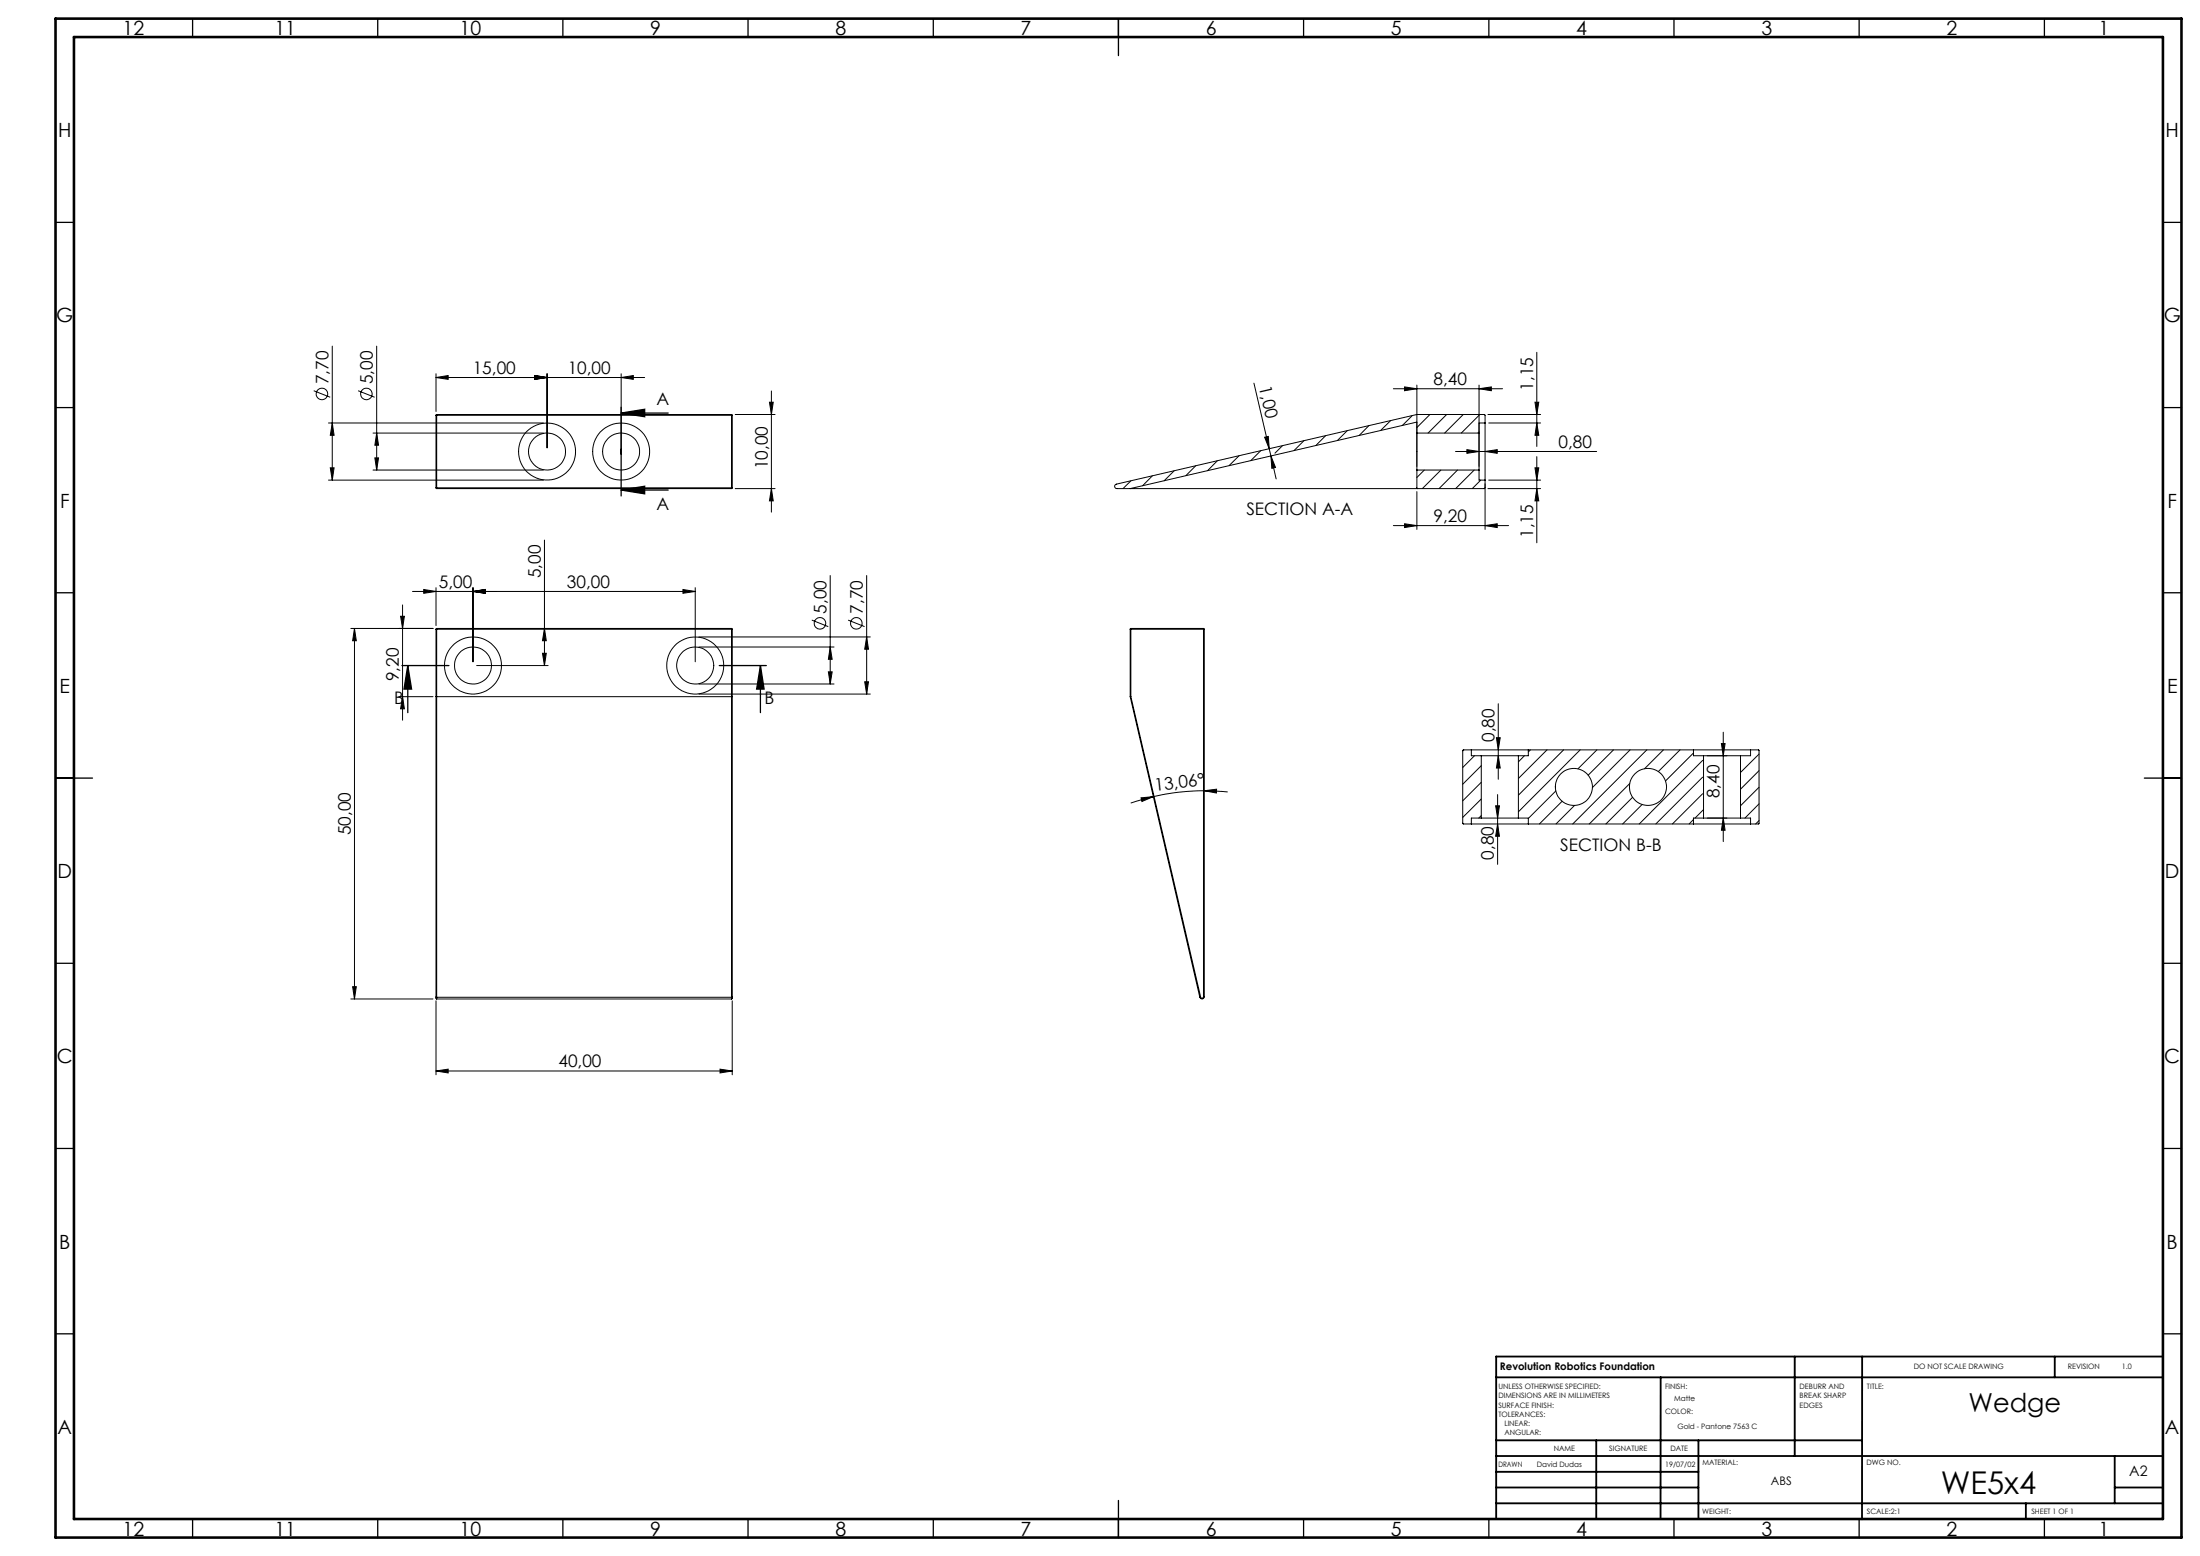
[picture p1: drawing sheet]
<svg xmlns="http://www.w3.org/2000/svg" width="594mm" height="420mm" viewBox="0 0 594 420" stroke-linecap="round" stroke-linejoin="round" font-family="sans-serif">
<g fill="none" stroke="#000" stroke-width=".27">
<path d="M89.7 93.4v36.2M101.7 93.4v33.5M414.9 95.1v25.4M84.7 105.5l4.4 1.7M88.7 114.2h58M89.7 114.2l.5 3.3h-1zM96.7 105.5l4.4 1.7M100.7 116.9h46M101.7 116.9l.5 3.3h-1zM117.7 101.9l3.3-.5v1zM117.7 100.9v10.2M117.7 101.9h56.4"/>
<path d="M117.7 112.1h.2M117.7 112.1v19.6M117.9 111.9v.2M117.9 111.9l-.2 .2M117.9 111.9h79.6M117.9 112.1v19.6M117.9 112.1h79.6M144.4 101.4l3.3 .5-3.3 .5zM147.7 100.9v20M167.7 101.9l3.3-.5v1zM167.7 100.9v20M197.5 111.9v.2"/>
<path d="M197.5 111.9l.2 .2M197.5 112.1h.2M197.5 112.1v19.6M197.7 112.1v19.6M198.5 111.9h10.8M207.8 108.6h1l-.5 3.3zM208.3 105.5v32.7M338.6 103.4l4.5 19.7M341.5 118l.9-.2 .3 3.3zM352.1 118.9l-2.7 2.7M357.9 117.6l-2.7 2.7M363.8 116.2l-2.7 2.7"/>
<path d="M369.6 114.9l-2.6 2.7M375.5 113.5l-2.7 2.7M376.2 104.9h29.5M379.2 104.4l3.4 .5-3.4 .6zM381.3 112.2l-2.7 2.6M382.6 113.9l-77.4 18M382.6 103.9v22M386.1 111.9l-3.5 3.5M390.6 111.9l-5 5M395.1 111.9l-5 5M399.3 114.2h1.7M399.3 104.9l3.4-.5v1.1z"/>
<path d="M399.3 103.9v22M399.3 116.6l-.2 .3M399.6 111.9l-5.1 5M401 114.2l-.2-2.3h-18.2l-81.2 18.8a.61 .61 0 0 0-.4 .6 .61 .61 0 0 0 .6 .6h99.2l.2-.2M401 114.2v7.7M401.7 111.9h14.3M402 114.2h14M414.4 108.6h1.1l-.6 3.3zM414.9 114.2l.6 3.3h-1.1zM88.7 129.6h58M89.2 126.3h1l-.5 3.3zM100.7 126.9h46"/>
<path d="M101.2 123.6h1l-.5 3.3zM117.7 131.7h.2M117.7 131.7l.2 .2M117.9 131.7v.2M117.9 131.9h79.6M117.9 131.7h79.6M197.5 131.7h.2M197.5 131.7v.2M197.7 131.7l-.2 .2M198.5 131.9h10.8M208.3 131.9l.5 3.3h-1zM305.3 129.8l-2.1 2.1"/>
<path d="M311.2 128.4l-2.7 2.7M317 127.1l-2.7 2.7M322.9 125.7l-2.7 2.7M328.7 124.4l-2.7 2.7M334.5 123l-2.6 2.7M340.4 121.7l-2.7 2.6M343.1 123.1l1.3 3.1-1 .2zM343.1 123.1l1.5 6.2M346.3 120.3l-2.1 2M382.6 126.9v4.8l.2 .2M382.6 126.9h16.7M382.6 132.7v10.2"/>
<path d="M384.6 126.9l-2 2M389 126.9l-5 5M393 121.9h38.1M393.5 126.9l-5 5M396.1 121.4l3.2 .5-3.2 .5zM398 126.9l-5 5M399.3 121.9v-5h-16.7v10M399.3 121.9v5M399.3 126.9v2.7h1.7M399.8 129.6l-2.3 2.3M401 121.9v7.7M401 129.6v13.3"/>
<path d="M401 121.9l3.2-.5v1zM401.7 131.9h14.3M402 129.6h14M414.4 126.3h1.1l-.6 3.3zM414.9 131.9l.6 3.3h-1.1zM414.9 123.2v23.3M111.4 159.6h76.3M114.4 159.1l3.3 .5-3.3 .5zM117.7 158.6v10.3M127.7 159.6l3.3-.5v1zM127.7 158.6v20M147 145.8v33.9"/>
<path d="M184.4 159.1l3.3 .5-3.3 .5zM187.7 158.6v20M224.2 155.3v29.3M234 155.3v32M376.2 141.9h31.1M379.2 141.4l3.4 .5-3.4 .5zM401 141.9l3.2-.5v1zM94.7 169.6h22.2M95.7 169.6l.5 3.3h-1zM95.7 169.6v100M108.2 166.4h1l-.5 3.2zM108.7 163.3v31.1"/>
<path d="M117.7 169.8h.2M117.7 169.8v99.3M117.9 169.6v.2M117.9 169.6l-.2 .2M117.9 169.6h79.6M117.9 169.8v99.4M117.9 169.8h79.6M128.7 179.7h19.3M146.5 176.3h1l-.5 3.4zM147 169.6l.5 3.3h-1zM188.7 174.6h36.5M188.7 171.9h46.3"/>
<path d="M197.5 169.6v.2M197.5 169.6l.2 .2M197.5 169.8h.2M197.5 169.8v99.4M197.7 169.8v99.3M219.2 167.4l4.4 1.7M224.2 174.6l.5 3.4h-1zM229 167.4l4.4 1.7M234 171.9l.5 3.3h-1zM305.2 169.8h.1M305.2 169.8v18.2M305.3 169.6v.2"/>
<path d="M305.3 169.6l-.1 .2M305.3 169.6h19.6M305.3 169.8h19.6M305.3 169.8v18.2M324.9 169.8h.3M324.9 169.6v.2M324.9 169.6l.3 .2M324.9 169.8v99.2M325.2 169.8v99.2M107.7 188h9.2M108.7 188l.5 3.3h-1zM117.7 188h80"/>
<path d="M188.7 184.6h36.5M188.7 187.3h46.3M223.7 181.3h1l-.5 3.3zM233.5 184h1l-.5 3.3zM305.2 188l18.8 81.2M305.3 188h-.1M305.3 188l18.9 81.1M404 199.1h1.1l-.6 3.3zM404.5 190v20.3M465.3 197.6v29.6M308.1 215.4l3.3-.4-3.1 1.3zM311.4 215l-6.1 1.8"/>
<path d="M325.2 213.4l3.3-.4-.1 1zM325.2 213.4l-7 .4-6.8 1.2M325.2 213.4l6.3 .4M395.3 202.4l-.4 .3M397.3 202.4h15.3M397.3 202.4h-2.2l-.2 .2v19.6l.2 .2h2.2M397.3 202.4v1.6h2.6M398.1 204l-3.2 3.2M399.9 204h10.1M399.9 204v16.8M399.9 206.7l-5 5M399.9 211.2l-5 5"/>
<path d="M399.9 215.7l-5 4.9M403.8 217.5h1l-.4 3.3zM404.4 214.5v18.8M404.5 204l.6 3.3h-1.1zM410 204v16.8M411.6 204l-1.6 1.7M412.6 202.4v1.6h-2.6M412.6 202.4h44.6M413.2 202.4l-.6 .6M417.7 202.4l-7.7 7.7M420.1 213.5l-7.5 7.4M421.8 216.3l-6.2 6.1"/>
<path d="M422.2 202.4l-12.2 12.2M425.1 217.4l-5 5M426.6 202.4l-16.6 16.7M431.2 202.4l-5.2 5.1M435.6 202.4l-6.8 6.9M440 211.5l-10.9 10.9M440.1 202.4l-10.2 10.2M440.8 215.2l-7.2 7.2M443.4 217.2l-5.3 5.2M444.6 202.4l-20 20M449.1 202.4l-5.1 5.1M453.6 202.4l-5.9 5.9"/>
<path d="M457.2 202.4h15.5M457.2 202.4v1.6h2.8M457.2 203.3l-7.5 7.5M459.7 205.3l-17.1 17.1M459.7 209.8l-12.6 12.6M459.7 214.3l-8.1 8.1M460 204h9.9M460 204v16.8M460 205.1h-.1M460 218.5l-2.3 2.3M460.9 204h5.4M464.8 200.7h1l-.5 3.3z"/>
<path d="M469.9 204v16.8M470 204h-.1M472.7 202.4l2.2 .1v19.8l-2.2 .1M472.7 202.4v1.6h-2.8M474.9 203.5l-5 5M474.9 208l-5 5M474.9 212.5l-5 5M474.9 217l-3.8 3.8M397.3 222.4h15.3M399.9 220.8h10.1M399.9 220.8h-2.6v1.6M399.9 220.2l-.6 .6"/>
<path d="M404.4 222.4l.4 3.3h-1zM410 220.8h2.6v1.6M412.6 222.4h44.6M457.2 222.4h15.5M457.2 221.2l-1.1 1.2M460 220.8h9.9M460 220.8h-2.8v1.6M460.9 220.8h5.4M465.3 220.8l.5 3.3h-1zM469.9 220.8h2.8v1.6M474.9 221.5l-.9 .9M94.7 269.6h22.2"/>
<path d="M95.2 266.3h1l-.5 3.3zM117.7 270.1v20M117.7 269.1l.2 .5M117.7 269.1l.2 .1M117.9 269.2v.4M117.9 269.6h79.6M117.9 269.2h79.6M197.5 269.2v.4M197.7 270.1v20M197.7 269.1l-.2 .5M197.7 269.1l-.2 .1M324.2 269.1l-.2 .1"/>
<path d="M324.9 269a.39 .39 0 0 1-.3 .4 .39 .39 0 0 1-.4-.3M324.9 269h.3M325.2 269a.61 .61 0 0 1-.6 .6 .61 .61 0 0 1-.6-.4M117.7 289.1l3.3-.5v1zM117.7 289.1h80M194.4 288.6l3.3 .5-3.3 .5z"/>
<circle cx="86.9" cy="106.3" r="1.55"/>
<circle cx="98.9" cy="106.4" r="1.56"/>
<circle cx="147.7" cy="121.9" r="5"/>
<circle cx="147.7" cy="121.9" r="7.7"/>
<circle cx="167.7" cy="121.9" r="5"/>
<circle cx="167.7" cy="121.9" r="7.7"/>
<circle cx="127.7" cy="179.7" r="7.7"/>
<circle cx="127.7" cy="179.6" r="5"/>
<circle cx="187.7" cy="179.6" r="7.7"/>
<circle cx="187.7" cy="179.6" r="5"/>
<circle cx="221.4" cy="168.3" r="1.55"/>
<circle cx="231.2" cy="168.3" r="1.55"/>
<circle cx="424.9" cy="212.4" r="5"/>
<circle cx="445" cy="212.4" r="5"/>
</g>
<g fill="none" stroke="#000" stroke-width=".35">
<path d="M52 5v5M102 5v5M152 5v5M202 5v5M252 5v5M302 5v10M352 5v5M402 5v5M452 5v5M502 5v5M552 5v5M15 60h5"/>
<path d="M584 60h5M15 110h5M167.7 111.5l6.4-1v2zM167.7 111.5h12.7M167.7 109.9v24M584 110h5M167.7 132.3l6.4-1v2zM167.7 132.3h12.7M15 160h5M108.5 179.7h12.7M110.1 179.7l1 6.3h-2zM110.1 179.7v12.7"/>
<path d="M194.2 179.7h12.7M205.3 179.7l1 6.3h-2zM205.3 179.7v12.7M584 160h5M15 210h10M579 210h10M15 260h5M584 260h5M15 310h5M584 310h5M15 360h5M584 360h5"/>
<path d="M52 410v5M102 410v5M152 410v5M202 410v5M252 410v5M302 405v10M352 410v5M402 410v5M452 410v5M502 410v5M552 410v5"/>
</g>
<g fill="none" stroke="#000" stroke-width=".5">
<path d="M404 371.8h180M448.4 371.8l-.1 38.3M484.6 366.2v26.8M502.8 366.2l-.1 43.9M554.8 366.2v5.6M584 366.2h-180v43.8M404 388.8h98.8M404 397.3h54.6M404 393h180M431 388.8v21.2M458.6 388.8v21.2M571 393v12.8"/>
<path d="M404 405.8h180M404 401.5h54.6M547 405.8v4.2M571 401.5h13"/>
</g>
<path d="M15 5h574v410h-574zM20 10h564v400h-564z" fill="none" stroke="#000" stroke-width=".7"/>
<g fill="#000">
<path d="M167.7 111.5l6.4-1v2zM167.7 132.3l6.4-1v2z"/>
<path d="M399.3 104.9l3.4-.5v1.1zM379.2 104.4l3.4 .5-3.4 .6z"/>
<path d="M414.4 108.6h1.1l-.6 3.3zM414.9 114.2l.6 3.3h-1.1z"/>
<path d="M343.1 123.1l1.3 3.1-1 .2zM341.5 118l.9-.2 .3 3.3z"/>
<path d="M396.1 121.4l3.2 .5-3.2 .5zM401 121.9l3.2-.5v1z"/>
<path d="M414.4 126.3h1.1l-.6 3.3zM414.9 131.9l.6 3.3h-1.1z"/>
<path d="M379.2 141.4l3.4 .5-3.4 .5zM401 141.9l3.2-.5v1z"/>
<path d="M147 169.6l.5 3.3h-1zM146.5 176.3h1l-.5 3.4zM224.2 174.6l.5 3.4h-1zM223.7 181.3h1l-.5 3.3zM234 171.9l.5 3.3h-1zM233.5 184h1l-.5 3.3zM101.7 116.9l.5 3.3h-1zM101.2 123.6h1l-.5 3.3zM89.7 114.2l.5 3.3h-1zM89.2 126.3h1l-.5 3.3zM403.8 217.5h1l-.4 3.3zM404.4 222.4l.4 3.3h-1z"/>
<path d="M205.3 179.7l1 6.3h-2zM110.1 179.7l1 6.3h-2z"/>
<path d="M325.2 213.4l3.3-.4-.1 1zM308.1 215.4l3.3-.4-3.1 1.3z"/>
<path d="M404.5 204l.6 3.3h-1.1zM404 199.1h1.1l-.6 3.3z"/>
<path d="M95.2 266.3h1l-.5 3.3zM95.7 169.6l.5 3.3h-1zM108.7 188l.5 3.3h-1zM108.2 166.4h1l-.5 3.2zM208.3 131.9l.5 3.3h-1zM207.8 108.6h1l-.5 3.3zM465.3 220.8l.5 3.3h-1zM464.8 200.7h1l-.5 3.3z"/>
<path d="M117.7 289.1l3.3-.5v1zM194.4 288.6l3.3 .5-3.3 .5zM127.7 159.6l3.3-.5v1zM184.4 159.1l3.3 .5-3.3 .5zM114.4 159.1l3.3 .5-3.3 .5zM127.7 159.6l3.3-.5v1zM144.4 101.4l3.3 .5-3.3 .5zM167.7 101.9l3.3-.5v1zM117.7 101.9l3.3-.5v1zM144.4 101.4l3.3 .5-3.3 .5z"/>
</g>
<text font-size="8.5" x="524" y="403.2">WE5x4</text>
<text font-size="7.1" x="531.5" y="381">Wedge</text>
<g font-size="5.3">
<text x="33.1" y="9.5">12</text>
<text x="74.1" y="9.5">11</text>
<text x="124.1" y="9.5">10</text>
<text x="175.6" y="9.5">9</text>
<text x="225.6" y="9.5">8</text>
<text x="275.6" y="9.5">7</text>
<text x="325.6" y="9.5">6</text>
<text x="375.6" y="9.5">5</text>
<text x="425.6" y="9.5">4</text>
<text x="475.6" y="9.5">3</text>
<text x="525.6" y="9.5">2</text>
<text x="566.6" y="9.5">1</text>
<text x="15.7" y="37">H</text>
<text x="584.7" y="37">H</text>
<text x="15.2" y="87">G</text>
<text x="584.2" y="87">G</text>
<text x="16.2" y="137">F</text>
<text x="585.2" y="137">F</text>
<text x="16.1" y="187">E</text>
<text x="585.1" y="187">E</text>
<text x="15.5" y="237">D</text>
<text x="584.5" y="237">D</text>
<text x="15.4" y="287">C</text>
<text x="584.4" y="287">C</text>
<text x="16" y="337">B</text>
<text x="585" y="337">B</text>
<text x="15.5" y="387">A</text>
<text x="584.5" y="387">A</text>
<text x="33.1" y="414.5">12</text>
<text x="74.1" y="414.5">11</text>
<text x="124.1" y="414.5">10</text>
<text x="175.6" y="414.5">9</text>
<text x="225.6" y="414.5">8</text>
<text x="275.6" y="414.5">7</text>
<text x="325.6" y="414.5">6</text>
<text x="375.6" y="414.5">5</text>
<text x="425.6" y="414.5">4</text>
<text x="475.6" y="414.5">3</text>
<text x="525.6" y="414.5">2</text>
<text x="566.6" y="414.5">1</text>
</g>
<g font-size="4.7">
<text x="127.6" y="100.9">15,00</text>
<text x="153.3" y="100.9">10,00</text>
<text x="88.7" y="103.8" transform="rotate(-90 88.7 103.8)">7,70</text>
<text x="100.7" y="103.8" transform="rotate(-90 100.7 103.8)">5,00</text>
<text x="339.9" y="104.4" transform="rotate(77 339.9 104.4)">1,00</text>
<text x="387" y="103.9">8,40</text>
<text x="414" y="105.4" transform="rotate(-90 414 105.4)">1,15</text>
<text x="177.2" y="109.3">A</text>
<text x="420.8" y="120.8">0,80</text>
<text x="207.3" y="126.7" transform="rotate(-90 207.3 126.7)">10,00</text>
<text x="177.2" y="137.6">A</text>
<text x="336.5" y="139.1">SECTION A-A</text>
<text x="387" y="140.9">9,20</text>
<text x="414" y="145.2" transform="rotate(-90 414 145.2)">1,15</text>
<text x="118.5" y="158.6">5,00</text>
<text x="146" y="156.1" transform="rotate(-90 146 156.1)">5,00</text>
<text x="153.1" y="158.6">30,00</text>
<text x="223.1" y="165.7" transform="rotate(-90 223.1 165.7)">5,00</text>
<text x="232.9" y="165.7" transform="rotate(-90 232.9 165.7)">7,70</text>
<text x="107.7" y="183.8" transform="rotate(-90 107.7 183.8)">9,20</text>
<text x="106.4" y="190.1">B</text>
<text x="206.4" y="190.1">B</text>
<text x="403.5" y="200.3" transform="rotate(-90 403.5 200.3)">0,80</text>
<text x="311.9" y="213.5" transform="rotate(-6 311.9 213.5)">13,06°</text>
<text x="464.3" y="215.5" transform="rotate(-90 464.3 215.5)">8,40</text>
<text x="94.7" y="225.5" transform="rotate(-90 94.7 225.5)">50,00</text>
<text x="403.3" y="232" transform="rotate(-90 403.3 232)">0,80</text>
<text x="421.3" y="229.7">SECTION B-B</text>
<text x="150.8" y="288.1">40,00</text>
</g>
<text font-size="3.9" x="574.9" y="398.5">A2</text>
<text font-size="3.2" x="478.2" y="400.9">ABS</text>
<text font-size="2.8" x="405" y="369.9">Revolution Robotics Foundation</text>
<g font-size="2">
<text x="516.7" y="369.6">DO NOT SCALE DRAWING</text>
<text x="558.3" y="369.6">REVISION</text>
<text x="572.9" y="369.6">1.0</text>
<text x="404.6" y="374.9">UNLESS OTHERWISE SPECIFIED:</text>
<text x="404.6" y="377.4">DIMENSIONS ARE IN MILLIMETERS</text>
<text x="449.6" y="374.9">FINISH:</text>
<text x="485.9" y="374.9">DEBURR AND</text>
<text x="485.9" y="377.4">BREAK SHARP</text>
<text x="504.1" y="374.9">TITLE:</text>
<text x="404.6" y="379.9">SURFACE FINISH:</text>
<text x="404.6" y="382.4">TOLERANCES:</text>
<text x="449.6" y="381.8">COLOR:</text>
<text x="452" y="378.3">Matte</text>
<text x="485.9" y="379.9">EDGES</text>
<text x="406.2" y="384.9">LINEAR:</text>
<text x="406.2" y="387.4">ANGULAR:</text>
<text x="452.9" y="385.7">Gold - Pantone 7563 C</text>
<text x="404.6" y="396">DRAWN</text>
<text x="414.9" y="396">David Dudas</text>
<text x="419.5" y="391.8">NAME</text>
<text x="434.5" y="391.7">SIGNATURE</text>
<text x="449.6" y="395.9">19/07/02</text>
<text x="451" y="391.7">DATE</text>
<text x="459.6" y="395.5">MATERIAL:</text>
<text x="504" y="395.5">DWG NO.</text>
<text x="459.6" y="408.5">WEIGHT:</text>
<text x="504.1" y="408.6">SCALE:2:1</text>
<text x="548.5" y="408.6">SHEET 1 OF 1</text>
</g>
</svg>
